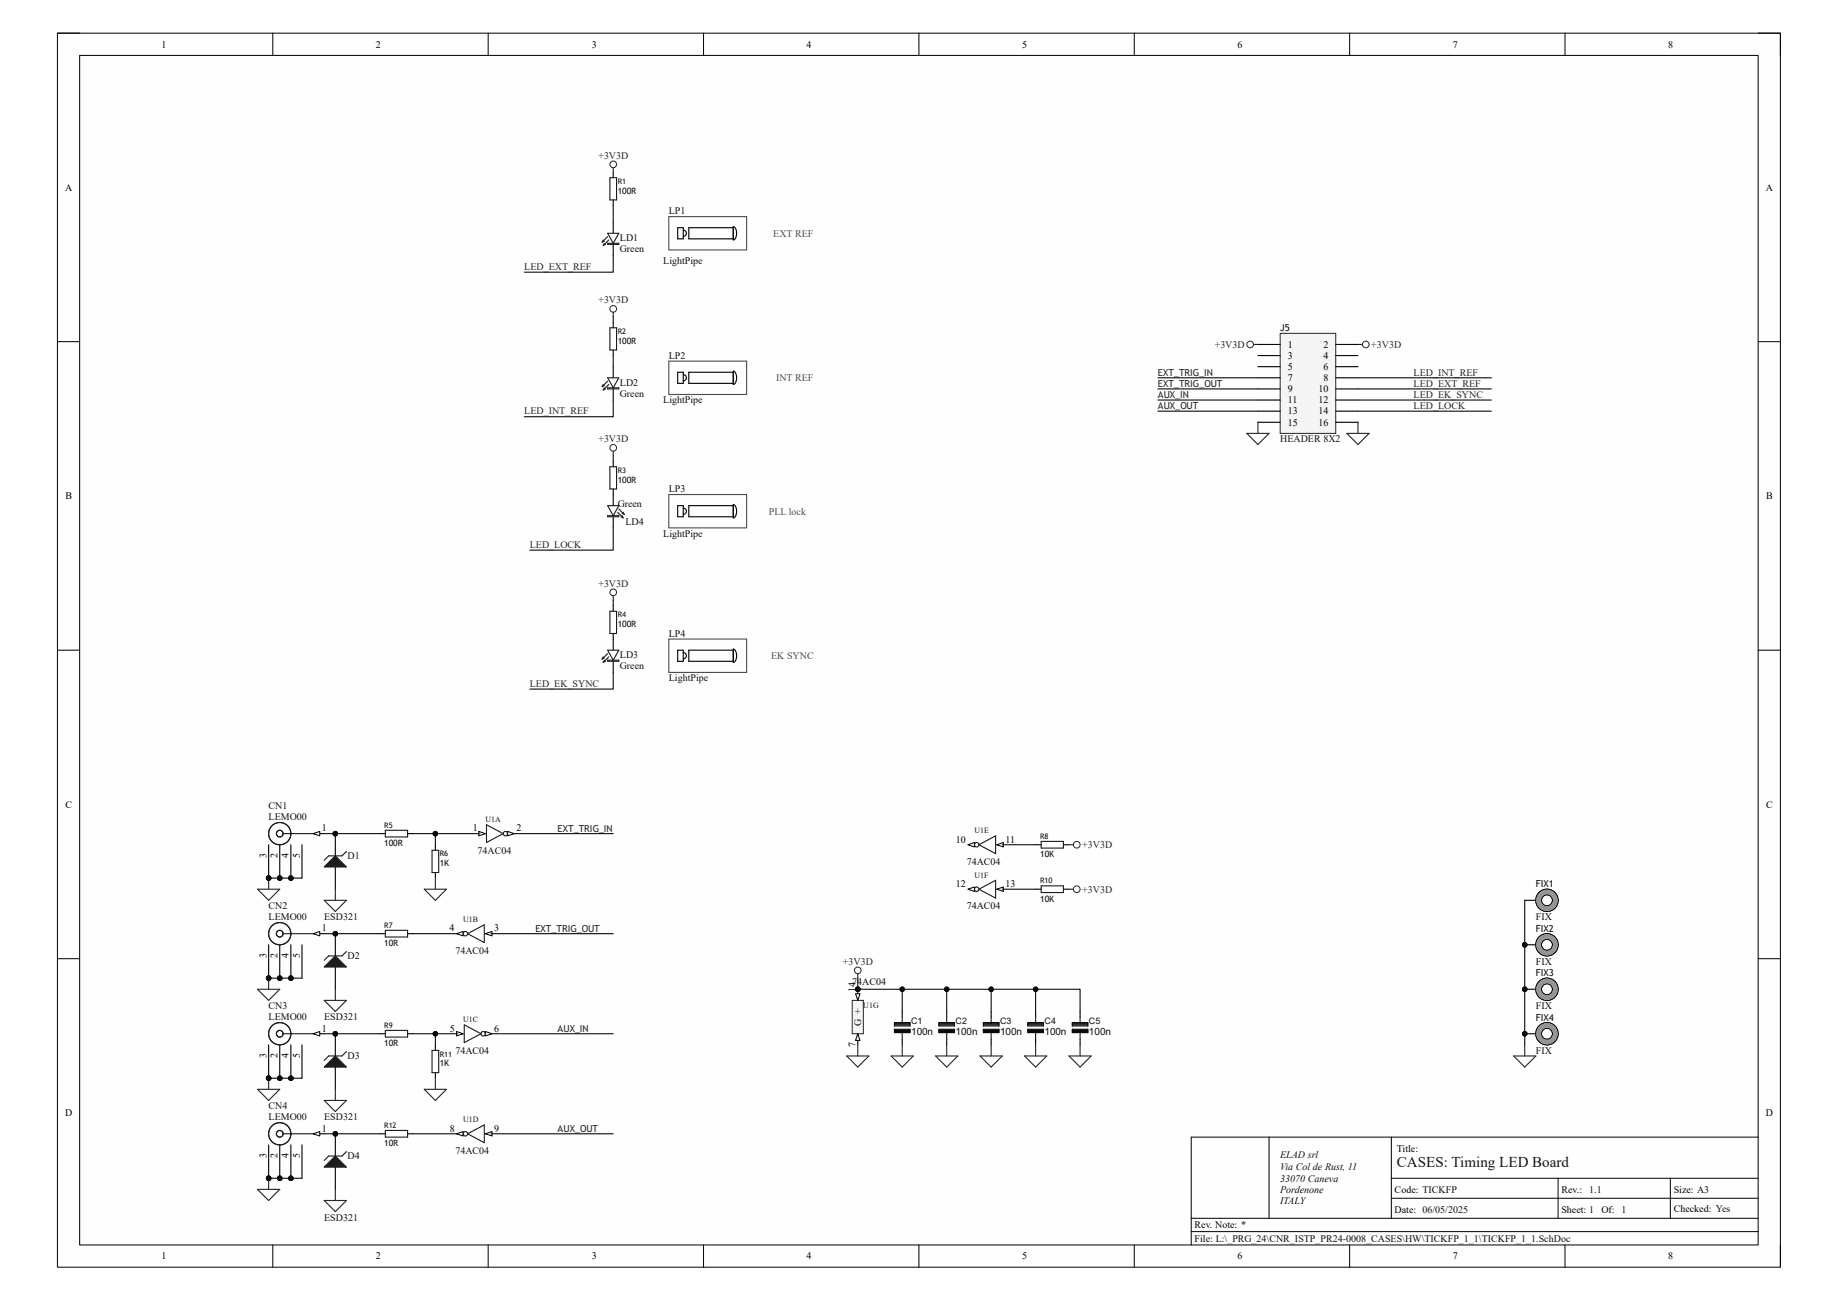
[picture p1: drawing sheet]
<svg xmlns="http://www.w3.org/2000/svg" width="420mm" height="297mm" viewBox="0 0 420 297" stroke-linecap="round" stroke-linejoin="round" font-family="sans-serif">
<path d="M13.1 7.6h393.7v281.9h-393.7z" fill-rule="evenodd" fill="#fefefe"/>
<path d="M13.1 7.6h393.7v281.9h-393.7z" fill="none" stroke="#000" stroke-width=".23"/>
<path d="M18.2 12.7h383.5v271.7h-383.5z" fill-rule="evenodd" fill="#fefefe"/>
<g fill="none" stroke="#000" stroke-width=".23">
<path d="M13.1 7.6h5.1M18.2 12.7h383.5v271.7h-383.5zM62.3 7.6v5.1M111.5 7.6v5.1M160.8 7.6v5.1M210 7.6v5.1M259.2 7.6v5.1M308.4 7.6v5.1M357.6 7.6v5.1M401.7 7.6h5.1v5.1M13.1 78.1h5.1M401.7 78.1h5.1"/>
<path d="M13.1 148.5h5.1M401.7 148.5h5.1M13.1 219h5.1M401.7 219h5.1M290 259.8v18.5M317.9 259.8v18.5M401.7 259.8h-129.5v24.6M272.2 278.3h129.5M317.9 273.8h83.8M317.9 269.2h83.8M356 269.2v9.1M381.7 269.2v9.1"/>
<path d="M62.3 284.4v5.1M111.5 284.4v5.1M160.8 284.4v5.1M210 284.4v5.1M259.2 284.4v5.1M272.2 281.4h129.5M308.4 284.4v5.1M357.6 284.4v5.1M406.8 284.4v5.1"/>
</g>
<circle cx="348.4" cy="215.9" r=".51" fill="#0e0e0e"/>
<circle cx="348.4" cy="215.9" r=".51" fill="none" stroke="#0e0e0e" stroke-width=".23"/>
<path d="M348.4 215.9h2.5" fill="none" stroke="#000" stroke-width=".25"/>
<circle cx="348.4" cy="215.9" r=".51" fill="#0e0e0e"/>
<circle cx="348.4" cy="215.9" r=".51" fill="none" stroke="#0e0e0e" stroke-width=".23"/>
<g fill="none" stroke="#0e0e0e" stroke-width=".25">
<circle cx="353.5" cy="205.7" r="2.54"/>
<circle cx="353.5" cy="215.9" r="2.54"/>
<circle cx="353.5" cy="205.7" r="1.27"/>
<circle cx="353.5" cy="215.9" r="1.27"/>
</g>
<g fill="none" stroke="#969696" stroke-width=".76">
<circle cx="353.5" cy="205.7" r="2.03"/>
<circle cx="353.5" cy="215.9" r="2.03"/>
<circle cx="353.5" cy="205.7" r="1.78"/>
<circle cx="353.5" cy="215.9" r="1.78"/>
</g>
<path d="M348.4 205.7h2.5" fill="none" stroke="#000" stroke-width=".25"/>
<circle cx="348.4" cy="226" r=".51" fill="#0e0e0e"/>
<circle cx="348.4" cy="226" r=".51" fill="none" stroke="#0e0e0e" stroke-width=".23"/>
<path d="M348.4 226h2.5" fill="none" stroke="#000" stroke-width=".25"/>
<circle cx="348.4" cy="226" r=".51" fill="#0e0e0e"/>
<circle cx="348.4" cy="226" r=".51" fill="none" stroke="#0e0e0e" stroke-width=".23"/>
<g fill="none" stroke="#0e0e0e" stroke-width=".25">
<circle cx="353.5" cy="226" r="2.54"/>
<circle cx="353.5" cy="226" r="1.27"/>
</g>
<g fill="none" stroke="#969696" stroke-width=".76">
<circle cx="353.5" cy="226" r="2.03"/>
<circle cx="353.5" cy="226" r="1.78"/>
</g>
<circle cx="348.4" cy="236.2" r=".51" fill="#0e0e0e"/>
<circle cx="348.4" cy="236.2" r=".51" fill="none" stroke="#0e0e0e" stroke-width=".23"/>
<path d="M348.4 236.2h2.5" fill="none" stroke="#000" stroke-width=".25"/>
<circle cx="348.4" cy="236.2" r=".51" fill="#0e0e0e"/>
<circle cx="348.4" cy="236.2" r=".51" fill="none" stroke="#0e0e0e" stroke-width=".23"/>
<g fill="none" stroke="#0e0e0e" stroke-width=".25">
<circle cx="353.5" cy="236.2" r="2.54"/>
<circle cx="353.5" cy="236.2" r="1.27"/>
</g>
<g fill="none" stroke="#969696" stroke-width=".76">
<circle cx="353.5" cy="236.2" r="2.03"/>
<circle cx="353.5" cy="236.2" r="1.78"/>
</g>
<path d="M140.1 38.3v1M140.1 71.3v1M284.9 99h5.1l-2.6 2.6zM287.4 96.5v2.5M307.8 99h5l-2.5 2.6zM310.3 96.5v2.5M140.1 103.1v1M140.1 136.1v1M58.8 203.2h5.1l-2.5 2.5zM61.4 200.6v2.6M348.4 238.7v2.6M345.9 241.3h5l-2.5 2.5z" fill="none" stroke="#262626" stroke-width=".25"/>
<g fill="none" stroke="#000" stroke-width=".25">
<path d="M140.1 39.3v1.3M140.1 45.7v1.2M140.1 50.8v2.5M140.1 55.8v2.6M154.9 52h1.2v2.6h-1.2zM156.1 52.6a.71 .71 0 0 1 .7 .7 .71 .71 0 0 1-.7 .7M167.6 51.8a1.91 1.91 0 0 1 0 3zM167.6 52h-10.2v2.6h10.2M140.1 73.6v1.3M140.1 80v1.2M140.1 83.8v2.5M140.1 88.9v2.5"/>
<path d="M154.9 85h1.2v2.6h-1.2zM156.1 85.6a.71 .71 0 0 1 .7 .7 .71 .71 0 0 1-.7 .7M167.6 84.8a1.91 1.91 0 0 1 0 3zM167.6 85h-10.2v2.6h10.2M140.1 105.4v1.2M140.1 111.7v3.8M140.1 118.1v2.5M154.9 115.5h1.2v2.6h-1.2zM156.1 116.1a.71 .71 0 0 1 .7 .7 .71 .71 0 0 1-.7 .7M167.6 115.3a1.91 1.91 0 0 1 0 3zM167.6 115.5h-10.2v2.6h10.2M140.1 138.4v1.3"/>
<path d="M140.1 144.7v3.8M140.1 151.1v2.5M154.9 148.5h1.2v2.6h-1.2zM156.1 149.1a.71 .71 0 0 1 .7 .7 .71 .71 0 0 1-.7 .7M167.6 148.3a1.91 1.91 0 0 1 0 3zM167.6 148.5h-10.2v2.6h10.2"/>
</g>
<g fill="none" stroke="#1c1c1c" stroke-width=".25">
<path d="M137.8 54.8l-.2 .5 .5-.2M138.1 55.6l-.3 .5 .5-.3M138.9 53.3h2.5l-1.3 2.3zM138.9 55.6h2.5v.2h-2.5zM138.9 54.1l-1.1 1M139.1 54.8l-1 1M139.4 40.6h1.5v5.1h-1.5zM139.4 74.9h1.5v5.1h-1.5zM137.8 87.8l-.2 .5 .5-.2M138.1 88.6l-.3 .5 .5-.2M138.9 88.6h2.5v.3h-2.5zM138.9 86.3h2.5l-1.3 2.3z"/>
<path d="M138.9 87.1l-1.1 1M139.1 87.8l-1 1.1M138.9 117.8h2.5v.3h-2.5zM138.9 115.5h2.5l-1.3 2.3zM139.4 106.6h1.5v5.1h-1.5zM141.1 117.1l1.1 1M141.4 116.3l1 1M142.2 117.8l.2 .5-.5-.2M142.4 117.1l.3 .5-.5-.3M139.4 139.7h1.5v5h-1.5zM137.8 150.1l-.2 .5 .5-.3M138.1 150.8l-.3 .5 .5-.2"/>
<path d="M138.9 150.8h2.5v.3h-2.5zM138.9 148.5h2.5l-1.3 2.3zM138.9 149.3l-1.1 1M139.1 150.1l-1 1"/>
</g>
<g fill="none" stroke="#262626" stroke-width=".23">
<circle cx="140.1" cy="37.5" r=".76"/>
<circle cx="140.1" cy="70.6" r=".76"/>
<circle cx="140.1" cy="102.3" r=".76"/>
<circle cx="140.1" cy="135.3" r=".76"/>
</g>
<path d="M152.8 49.5h17.8v7.6h-17.8zM152.8 82.5h17.8v7.6h-17.8zM152.8 113h17.8v7.6h-17.8zM152.8 146h17.8v7.6h-17.8z" fill="none" stroke="#4d4d4d" stroke-width=".25"/>
<circle cx="61.4" cy="200.6" r=".51" fill="#0e0e0e"/>
<circle cx="61.4" cy="200.6" r=".51" fill="none" stroke="#0e0e0e" stroke-width=".23"/>
<path d="M58.8 226h5.1l-2.5 2.6zM61.4 223.5v2.5" fill="none" stroke="#262626" stroke-width=".25"/>
<circle cx="61.4" cy="223.5" r=".51" fill="#0e0e0e"/>
<circle cx="61.4" cy="223.5" r=".51" fill="none" stroke="#0e0e0e" stroke-width=".23"/>
<path d="M58.8 248.9h5.1l-2.5 2.5zM61.4 246.3v2.6" fill="none" stroke="#262626" stroke-width=".25"/>
<circle cx="61.4" cy="246.3" r=".51" fill="#0e0e0e"/>
<circle cx="61.4" cy="246.3" r=".51" fill="none" stroke="#0e0e0e" stroke-width=".23"/>
<path d="M58.8 271.7h5.1l-2.5 2.6zM61.4 269.2v2.5" fill="none" stroke="#262626" stroke-width=".25"/>
<circle cx="61.4" cy="269.2" r=".51" fill="#0e0e0e"/>
<circle cx="61.4" cy="269.2" r=".51" fill="none" stroke="#0e0e0e" stroke-width=".23"/>
<path d="M109.6 190.5h1.3" fill="none" stroke="#000" stroke-width=".25"/>
<path d="M109.4 189.9l1.5 .6-1.5 .5z" fill="#fbfbfb"/>
<path d="M109.4 189.9l1.5 .6-1.5 .5z" fill="none" stroke="#000" stroke-width=".23"/>
<path d="M116 190.5h1.3" fill="none" stroke="#000" stroke-width=".25"/>
<path d="M116 189.9l1.5 .6-1.5 .5z" fill="#fbfbfb"/>
<path d="M116 189.9l1.5 .6-1.5 .5z" fill="none" stroke="#000" stroke-width=".23"/>
<g fill="none" stroke="#1c1c1c" stroke-width=".25">
<path d="M111.2 188.4l3.8 2.1-3.8 2z"/>
<circle cx="115.5" cy="190.5" r=".51"/>
</g>
<path d="M110.9 213.3h1.3" fill="none" stroke="#000" stroke-width=".25"/>
<path d="M110.9 213.3l1.5-.5v1z" fill="#fbfbfb"/>
<path d="M110.9 213.3l1.5-.5v1z" fill="none" stroke="#000" stroke-width=".23"/>
<path d="M104.6 213.3h1.2" fill="none" stroke="#000" stroke-width=".25"/>
<path d="M104.3 213.3l1.5-.5v1z" fill="#fbfbfb"/>
<path d="M104.3 213.3l1.5-.5v1z" fill="none" stroke="#000" stroke-width=".23"/>
<g fill="none" stroke="#1c1c1c" stroke-width=".25">
<path d="M106.8 213.3l3.9-2v4z"/>
<circle cx="106.3" cy="213.3" r=".51"/>
</g>
<path d="M104.6 236.2h1.2" fill="none" stroke="#000" stroke-width=".25"/>
<path d="M104.3 235.7l1.5 .5-1.5 .5z" fill="#fbfbfb"/>
<path d="M104.3 235.7l1.5 .5-1.5 .5z" fill="none" stroke="#000" stroke-width=".23"/>
<path d="M110.9 236.2h1.3" fill="none" stroke="#000" stroke-width=".25"/>
<path d="M110.9 235.7l1.5 .5-1.5 .5z" fill="#fbfbfb"/>
<path d="M110.9 235.7l1.5 .5-1.5 .5z" fill="none" stroke="#000" stroke-width=".23"/>
<g fill="none" stroke="#1c1c1c" stroke-width=".25">
<path d="M106.1 234.1l3.8 2.1-3.8 2z"/>
<circle cx="110.4" cy="236.2" r=".51"/>
</g>
<path d="M110.9 259h1.3" fill="none" stroke="#000" stroke-width=".25"/>
<path d="M110.9 259l1.5-.5v1z" fill="#fbfbfb"/>
<path d="M110.9 259l1.5-.5v1z" fill="none" stroke="#000" stroke-width=".23"/>
<path d="M104.6 259h1.2" fill="none" stroke="#000" stroke-width=".25"/>
<path d="M104.3 259l1.5-.5v1z" fill="#fbfbfb"/>
<path d="M104.3 259l1.5-.5v1z" fill="none" stroke="#000" stroke-width=".23"/>
<g fill="none" stroke="#1c1c1c" stroke-width=".25">
<path d="M106.8 259l3.9-2v4.1z"/>
<circle cx="106.3" cy="259" r=".51"/>
</g>
<path d="M227.8 193h1.2" fill="none" stroke="#000" stroke-width=".25"/>
<path d="M227.8 193l1.5-.5v1z" fill="#fbfbfb"/>
<path d="M227.8 193l1.5-.5v1z" fill="none" stroke="#000" stroke-width=".23"/>
<path d="M221.4 193h1.3" fill="none" stroke="#000" stroke-width=".25"/>
<path d="M221.1 193l1.6-.5v1z" fill="#fbfbfb"/>
<path d="M221.1 193l1.6-.5v1z" fill="none" stroke="#000" stroke-width=".23"/>
<g fill="none" stroke="#1c1c1c" stroke-width=".25">
<path d="M223.7 193l3.8-2v4z"/>
<circle cx="223.2" cy="193" r=".51"/>
</g>
<path d="M227.8 203.2h1.2" fill="none" stroke="#000" stroke-width=".25"/>
<path d="M227.8 203.2l1.5-.6v1.1z" fill="#fbfbfb"/>
<path d="M227.8 203.2l1.5-.6v1.1z" fill="none" stroke="#000" stroke-width=".23"/>
<path d="M221.4 203.2h1.3" fill="none" stroke="#000" stroke-width=".25"/>
<path d="M221.1 203.2l1.6-.6v1.1z" fill="#fbfbfb"/>
<path d="M221.1 203.2l1.6-.6v1.1z" fill="none" stroke="#000" stroke-width=".23"/>
<g fill="none" stroke="#1c1c1c" stroke-width=".25">
<path d="M223.7 203.2l3.8-2.1v4.1z"/>
<circle cx="223.2" cy="203.2" r=".51"/>
</g>
<circle cx="196" cy="226" r=".51" fill="#0e0e0e"/>
<circle cx="196" cy="226" r=".51" fill="none" stroke="#0e0e0e" stroke-width=".23"/>
<path d="M194.7 228.6h2.6v7.6h-2.6z" fill-rule="evenodd" fill="#f5f5f5"/>
<path d="M194.7 228.6h2.6v7.6h-2.6z" fill="none" stroke="#262626" stroke-width=".23"/>
<path d="M196 226v2.6" fill="none" stroke="#000" stroke-width=".25"/>
<path d="M195.5 227h1l-.5 1.6z" fill="#fbfbfb"/>
<path d="M195.5 227h1l-.5 1.6z" fill="none" stroke="#000" stroke-width=".23"/>
<circle cx="196" cy="226" r=".51" fill="#0e0e0e"/>
<circle cx="196" cy="226" r=".51" fill="none" stroke="#0e0e0e" stroke-width=".23"/>
<path d="M196 236.2v2.5" fill="none" stroke="#000" stroke-width=".25"/>
<path d="M196 236.2l.5 1.5h-1z" fill="#fbfbfb"/>
<path d="M196 236.2l.5 1.5h-1z" fill="none" stroke="#000" stroke-width=".23"/>
<path d="M196 238.7v2.6M193.5 241.3h5l-2.5 2.5z" fill="none" stroke="#262626" stroke-width=".25"/>
<path d="M86.8 190.5h1.3M93.1 190.5h1.3M99.5 193v1.3M99.5 199.3v1.3M86.8 213.3h1.3M93.1 213.3h1.3" fill="none" stroke="#000" stroke-width=".25"/>
<path d="M88.1 189.7h5v1.5h-5zM98.7 194.3h1.5v5h-1.5zM88.1 212.6h5v1.5h-5z" fill="none" stroke="#1c1c1c" stroke-width=".25"/>
<circle cx="76.6" cy="190.5" r=".51" fill="#0e0e0e"/>
<circle cx="76.6" cy="190.5" r=".51" fill="none" stroke="#0e0e0e" stroke-width=".23"/>
<path d="M76.6 190.5v5M76.6 198.1v5.1" fill="none" stroke="#000" stroke-width=".25"/>
<circle cx="76.6" cy="190.5" r=".51" fill="#0e0e0e"/>
<circle cx="76.6" cy="190.5" r=".51" fill="none" stroke="#0e0e0e" stroke-width=".23"/>
<path d="M76.6 195.5l2.6 2.6h-5.1z" fill="#1c1c1c"/>
<path d="M76.6 195.5l2.6 2.6h-5.1zM79.2 194.5l-1.1 1h-3l-1 1.1" fill="none" stroke="#1c1c1c" stroke-width=".25"/>
<path d="M74.1 205.7h5.1l-2.6 2.5zM76.6 203.2v2.5" fill="none" stroke="#262626" stroke-width=".25"/>
<circle cx="76.6" cy="213.3" r=".51" fill="#0e0e0e"/>
<circle cx="76.6" cy="213.3" r=".51" fill="none" stroke="#0e0e0e" stroke-width=".23"/>
<path d="M76.6 213.3v5.1M76.6 220.9v5.1" fill="none" stroke="#000" stroke-width=".25"/>
<circle cx="76.6" cy="213.3" r=".51" fill="#0e0e0e"/>
<circle cx="76.6" cy="213.3" r=".51" fill="none" stroke="#0e0e0e" stroke-width=".23"/>
<path d="M74.1 220.9l2.5-2.5 2.6 2.5z" fill="#1c1c1c"/>
<path d="M79.2 217.4l-1.1 1h-3l-1 1M74.1 220.9l2.5-2.5 2.6 2.5z" fill="none" stroke="#1c1c1c" stroke-width=".25"/>
<path d="M74.1 228.6h5.1l-2.6 2.5zM76.6 226v2.6" fill="none" stroke="#262626" stroke-width=".25"/>
<circle cx="76.6" cy="236.2" r=".51" fill="#0e0e0e"/>
<circle cx="76.6" cy="236.2" r=".51" fill="none" stroke="#0e0e0e" stroke-width=".23"/>
<path d="M76.6 236.2v5.1M76.6 243.8v5.1" fill="none" stroke="#000" stroke-width=".25"/>
<circle cx="76.6" cy="236.2" r=".51" fill="#0e0e0e"/>
<circle cx="76.6" cy="236.2" r=".51" fill="none" stroke="#0e0e0e" stroke-width=".23"/>
<path d="M74.1 243.8l2.5-2.5 2.6 2.5z" fill="#1c1c1c"/>
<path d="M74.1 243.8l2.5-2.5 2.6 2.5zM79.2 240.2l-1.1 1.1h-3l-1 1" fill="none" stroke="#1c1c1c" stroke-width=".25"/>
<path d="M74.1 251.4h5.1l-2.6 2.6zM76.6 248.9v2.5" fill="none" stroke="#262626" stroke-width=".25"/>
<circle cx="76.6" cy="259" r=".51" fill="#0e0e0e"/>
<circle cx="76.6" cy="259" r=".51" fill="none" stroke="#0e0e0e" stroke-width=".23"/>
<path d="M76.6 259v5.1M76.6 266.7v5" fill="none" stroke="#000" stroke-width=".25"/>
<circle cx="76.6" cy="259" r=".51" fill="#0e0e0e"/>
<circle cx="76.6" cy="259" r=".51" fill="none" stroke="#0e0e0e" stroke-width=".23"/>
<path d="M76.6 264.1l2.6 2.6h-5.1z" fill="#1c1c1c"/>
<g fill="none" stroke="#1c1c1c" stroke-width=".25">
<path d="M237.9 192.2h5.1v1.6h-5.1zM237.9 202.4h5.1v1.5h-5.1zM88.1 235.4h5v1.5h-5zM98.7 240h1.5v5.1h-1.5zM206.2 232.4v1.5M206.2 235.9v1.5M216.3 232.4v1.5M216.3 235.9v1.5M226.5 232.4v1.5M226.5 235.9v1.5M236.6 232.4v1.5M236.6 235.9v1.5"/>
<path d="M246.8 232.4v1.5M246.8 235.9v1.5M88.1 258.3h5v1.5h-5zM76.6 264.1l2.6 2.6h-5.1zM79.2 263.1l-1.1 1h-3l-1 1"/>
</g>
<g fill="none" stroke="#262626" stroke-width=".25">
<path d="M286.4 78.7h1M310.3 78.7h1M244.3 193h1M96.9 203.2h5.1l-2.5 2.5zM99.5 200.6v2.6M244.3 203.2h1M196 222.5v1M206.2 238.7v2.6M216.3 238.7v2.6M226.5 238.7v2.6M236.6 238.7v2.6M246.8 238.7v2.6"/>
<path d="M96.9 248.9h5.1l-2.5 2.5zM99.5 246.3v2.6M203.6 241.3h5.1l-2.5 2.5zM213.8 241.3h5.1l-2.6 2.5zM223.9 241.3h5.1l-2.5 2.5zM234.1 241.3h5.1l-2.6 2.5zM244.3 241.3h5l-2.5 2.5zM74.1 274.3h5.1l-2.6 2.5zM76.6 271.7v2.6"/>
</g>
<g fill="none" stroke="#000" stroke-width=".25">
<path d="M236.6 193h1.3M243 193h1.3M236.6 203.2h1.3M243 203.2h1.3M86.8 236.2h1.3M93.1 236.2h1.3M99.5 238.7v1.3M204.4 235.4h3.5M204.4 233.6h3.5v.8h-3.5zM204.4 235.2h3.5v.7h-3.5zM204.4 235.7h3.5M204.4 233.9h3.5"/>
<path d="M204.4 234.1h3.5M206.2 231.1v1.3M206.2 237.4v1.3M214.5 235.4h3.6M214.5 235.2h3.6v.7h-3.6zM214.5 235.7h3.6M214.5 233.9h3.6M214.5 233.6h3.6v.8h-3.6zM214.5 234.1h3.6M216.3 231.1v1.3M216.3 237.4v1.3M224.7 235.4h3.6"/>
<path d="M224.7 235.2h3.6v.7h-3.6zM224.7 235.7h3.6M224.7 233.9h3.6M224.7 233.6h3.6v.8h-3.6zM224.7 234.1h3.6M226.5 231.1v1.3M226.5 237.4v1.3M234.9 235.4h3.5M234.9 235.2h3.5v.7h-3.5zM234.9 235.7h3.5M234.9 233.9h3.5M234.9 233.6h3.5v.8h-3.5z"/>
<path d="M234.9 234.1h3.5M236.6 231.1v1.3M236.6 237.4v1.3M245 235.4h3.6M245 235.2h3.6v.7h-3.6zM245 235.7h3.6M245 233.9h3.6M245 233.6h3.6v.8h-3.6zM245 234.1h3.6M246.8 231.1v1.3M246.8 237.4v1.3M86.8 259h1.3"/>
<path d="M93.1 259h1.3M99.5 245.1v1.2"/>
</g>
<g fill="none" stroke="#262626" stroke-width=".23">
<circle cx="285.7" cy="78.7" r=".76"/>
<circle cx="312.1" cy="78.7" r=".76"/>
<circle cx="246" cy="193" r=".76"/>
<circle cx="246" cy="203.2" r=".76"/>
<circle cx="196" cy="221.7" r=".76"/>
</g>
<circle cx="63.9" cy="200.6" r=".51" fill="#0e0e0e"/>
<circle cx="63.9" cy="200.6" r=".51" fill="none" stroke="#0e0e0e" stroke-width=".23"/>
<circle cx="61.4" cy="200.6" r=".51" fill="#0e0e0e"/>
<circle cx="61.4" cy="200.6" r=".51" fill="none" stroke="#0e0e0e" stroke-width=".23"/>
<circle cx="66.5" cy="200.6" r=".51" fill="#0e0e0e"/>
<circle cx="66.5" cy="200.6" r=".51" fill="none" stroke="#0e0e0e" stroke-width=".23"/>
<path d="M63.9 193v7.6" fill="none" stroke="#000" stroke-width=".25"/>
<circle cx="63.9" cy="200.6" r=".51" fill="#0e0e0e"/>
<circle cx="63.9" cy="200.6" r=".51" fill="none" stroke="#0e0e0e" stroke-width=".23"/>
<path d="M71.5 190.5h2.6" fill="none" stroke="#000" stroke-width=".25"/>
<path d="M71.5 190.5l1.6-.6v1.1z" fill="#fbfbfb"/>
<path d="M71.5 190.5l1.6-.6v1.1z" fill="none" stroke="#000" stroke-width=".23"/>
<path d="M61.4 193v7.6" fill="none" stroke="#000" stroke-width=".25"/>
<circle cx="61.4" cy="200.6" r=".51" fill="#0e0e0e"/>
<circle cx="61.4" cy="200.6" r=".51" fill="none" stroke="#0e0e0e" stroke-width=".23"/>
<path d="M66.5 193v7.6" fill="none" stroke="#000" stroke-width=".25"/>
<circle cx="66.5" cy="200.6" r=".51" fill="#0e0e0e"/>
<circle cx="66.5" cy="200.6" r=".51" fill="none" stroke="#0e0e0e" stroke-width=".23"/>
<path d="M69 193v7.6" fill="none" stroke="#000" stroke-width=".25"/>
<g fill="none" stroke="#1c1c1c" stroke-width=".25">
<path d="M64.7 190.5h6.8"/>
<circle cx="63.9" cy="190.5" r="2.54"/>
<circle cx="63.9" cy="190.5" r=".76"/>
</g>
<circle cx="63.9" cy="223.5" r=".51" fill="#0e0e0e"/>
<circle cx="63.9" cy="223.5" r=".51" fill="none" stroke="#0e0e0e" stroke-width=".23"/>
<circle cx="61.4" cy="223.5" r=".51" fill="#0e0e0e"/>
<circle cx="61.4" cy="223.5" r=".51" fill="none" stroke="#0e0e0e" stroke-width=".23"/>
<circle cx="66.5" cy="223.5" r=".51" fill="#0e0e0e"/>
<circle cx="66.5" cy="223.5" r=".51" fill="none" stroke="#0e0e0e" stroke-width=".23"/>
<path d="M63.9 215.9v7.6" fill="none" stroke="#000" stroke-width=".25"/>
<circle cx="63.9" cy="223.5" r=".51" fill="#0e0e0e"/>
<circle cx="63.9" cy="223.5" r=".51" fill="none" stroke="#0e0e0e" stroke-width=".23"/>
<path d="M71.5 213.3h2.6" fill="none" stroke="#000" stroke-width=".25"/>
<path d="M71.5 213.3l1.6-.5v1z" fill="#fbfbfb"/>
<path d="M71.5 213.3l1.6-.5v1z" fill="none" stroke="#000" stroke-width=".23"/>
<path d="M61.4 215.9v7.6" fill="none" stroke="#000" stroke-width=".25"/>
<circle cx="61.4" cy="223.5" r=".51" fill="#0e0e0e"/>
<circle cx="61.4" cy="223.5" r=".51" fill="none" stroke="#0e0e0e" stroke-width=".23"/>
<path d="M66.5 215.9v7.6" fill="none" stroke="#000" stroke-width=".25"/>
<circle cx="66.5" cy="223.5" r=".51" fill="#0e0e0e"/>
<circle cx="66.5" cy="223.5" r=".51" fill="none" stroke="#0e0e0e" stroke-width=".23"/>
<path d="M69 215.9v7.6" fill="none" stroke="#000" stroke-width=".25"/>
<g fill="none" stroke="#1c1c1c" stroke-width=".25">
<path d="M64.7 213.3h6.8"/>
<circle cx="63.9" cy="213.3" r="2.54"/>
<circle cx="63.9" cy="213.3" r=".76"/>
</g>
<circle cx="63.9" cy="246.3" r=".51" fill="#0e0e0e"/>
<circle cx="63.9" cy="246.3" r=".51" fill="none" stroke="#0e0e0e" stroke-width=".23"/>
<circle cx="61.4" cy="246.3" r=".51" fill="#0e0e0e"/>
<circle cx="61.4" cy="246.3" r=".51" fill="none" stroke="#0e0e0e" stroke-width=".23"/>
<circle cx="66.5" cy="246.3" r=".51" fill="#0e0e0e"/>
<circle cx="66.5" cy="246.3" r=".51" fill="none" stroke="#0e0e0e" stroke-width=".23"/>
<path d="M63.9 238.7v7.6" fill="none" stroke="#000" stroke-width=".25"/>
<circle cx="63.9" cy="246.3" r=".51" fill="#0e0e0e"/>
<circle cx="63.9" cy="246.3" r=".51" fill="none" stroke="#0e0e0e" stroke-width=".23"/>
<path d="M71.5 236.2h2.6" fill="none" stroke="#000" stroke-width=".25"/>
<path d="M71.5 236.2l1.6-.5v1z" fill="#fbfbfb"/>
<path d="M71.5 236.2l1.6-.5v1z" fill="none" stroke="#000" stroke-width=".23"/>
<path d="M61.4 238.7v7.6" fill="none" stroke="#000" stroke-width=".25"/>
<circle cx="61.4" cy="246.3" r=".51" fill="#0e0e0e"/>
<circle cx="61.4" cy="246.3" r=".51" fill="none" stroke="#0e0e0e" stroke-width=".23"/>
<path d="M66.5 238.7v7.6" fill="none" stroke="#000" stroke-width=".25"/>
<circle cx="66.5" cy="246.3" r=".51" fill="#0e0e0e"/>
<circle cx="66.5" cy="246.3" r=".51" fill="none" stroke="#0e0e0e" stroke-width=".23"/>
<path d="M69 238.7v7.6" fill="none" stroke="#000" stroke-width=".25"/>
<g fill="none" stroke="#1c1c1c" stroke-width=".25">
<path d="M64.7 236.2h6.8"/>
<circle cx="63.9" cy="236.2" r="2.54"/>
<circle cx="63.9" cy="236.2" r=".76"/>
</g>
<circle cx="63.9" cy="269.2" r=".51" fill="#0e0e0e"/>
<circle cx="63.9" cy="269.2" r=".51" fill="none" stroke="#0e0e0e" stroke-width=".23"/>
<circle cx="61.4" cy="269.2" r=".51" fill="#0e0e0e"/>
<circle cx="61.4" cy="269.2" r=".51" fill="none" stroke="#0e0e0e" stroke-width=".23"/>
<circle cx="66.5" cy="269.2" r=".51" fill="#0e0e0e"/>
<circle cx="66.5" cy="269.2" r=".51" fill="none" stroke="#0e0e0e" stroke-width=".23"/>
<path d="M63.9 261.6v7.6" fill="none" stroke="#000" stroke-width=".25"/>
<circle cx="63.9" cy="269.2" r=".51" fill="#0e0e0e"/>
<circle cx="63.9" cy="269.2" r=".51" fill="none" stroke="#0e0e0e" stroke-width=".23"/>
<path d="M71.5 259h2.6" fill="none" stroke="#000" stroke-width=".25"/>
<path d="M71.5 259l1.6-.5v1z" fill="#fbfbfb"/>
<path d="M71.5 259l1.6-.5v1z" fill="none" stroke="#000" stroke-width=".23"/>
<path d="M61.4 261.6v7.6" fill="none" stroke="#000" stroke-width=".25"/>
<circle cx="61.4" cy="269.2" r=".51" fill="#0e0e0e"/>
<circle cx="61.4" cy="269.2" r=".51" fill="none" stroke="#0e0e0e" stroke-width=".23"/>
<path d="M66.5 261.6v7.6" fill="none" stroke="#000" stroke-width=".25"/>
<circle cx="66.5" cy="269.2" r=".51" fill="#0e0e0e"/>
<circle cx="66.5" cy="269.2" r=".51" fill="none" stroke="#0e0e0e" stroke-width=".23"/>
<path d="M69 261.6v7.6" fill="none" stroke="#000" stroke-width=".25"/>
<g fill="none" stroke="#1c1c1c" stroke-width=".25">
<path d="M64.7 259h6.8"/>
<circle cx="63.9" cy="259" r="2.54"/>
<circle cx="63.9" cy="259" r=".76"/>
</g>
<path d="M292.5 76.2h12.7v22.8h-12.7z" fill-rule="evenodd" fill="#f5f5f5"/>
<path d="M292.5 76.2h12.7v22.8h-12.7z" fill="none" stroke="#262626" stroke-width=".23"/>
<g fill="none" stroke="#000" stroke-width=".25">
<path d="M287.4 78.7h5.1M305.2 78.7h5.1M287.4 81.2h5.1M287.4 83.8h5.1M287.4 86.3h5.1M287.4 88.9h5.1M287.4 91.4h5.1M287.4 93.9h5.1M287.4 96.5h5.1M305.2 81.2h5.1M305.2 83.8h5.1M305.2 86.3h5.1"/>
<path d="M305.2 88.9h5.1M305.2 91.4h5.1M305.2 93.9h5.1M305.2 96.5h5.1"/>
</g>
<path d="M348.4 205.7v33" fill="none" stroke="#0e0e0e" stroke-width=".25"/>
<circle cx="348.4" cy="215.9" r=".51" fill="#0e0e0e"/>
<circle cx="348.4" cy="215.9" r=".51" fill="none" stroke="#0e0e0e" stroke-width=".23"/>
<circle cx="348.4" cy="226" r=".51" fill="#0e0e0e"/>
<circle cx="348.4" cy="226" r=".51" fill="none" stroke="#0e0e0e" stroke-width=".23"/>
<circle cx="348.4" cy="236.2" r=".51" fill="#0e0e0e"/>
<circle cx="348.4" cy="236.2" r=".51" fill="none" stroke="#0e0e0e" stroke-width=".23"/>
<path d="M140.1 58.4v3.8h-20.3M140.1 46.9v3.9M140.1 72.3v1.3M140.1 91.4v3.8h-20.3M140.1 81.2v2.6M140.1 104.1v1.3M140.1 120.6v5.1h-19M140.1 137.1v1.3M140.1 153.6v3.8h-19M61.4 200.6h7.6" fill="none" stroke="#0e0e0e" stroke-width=".25"/>
<circle cx="66.5" cy="200.6" r=".51" fill="#0e0e0e"/>
<circle cx="66.5" cy="200.6" r=".51" fill="none" stroke="#0e0e0e" stroke-width=".23"/>
<circle cx="63.9" cy="200.6" r=".51" fill="#0e0e0e"/>
<circle cx="63.9" cy="200.6" r=".51" fill="none" stroke="#0e0e0e" stroke-width=".23"/>
<circle cx="61.4" cy="200.6" r=".51" fill="#0e0e0e"/>
<circle cx="61.4" cy="200.6" r=".51" fill="none" stroke="#0e0e0e" stroke-width=".23"/>
<path d="M61.4 223.5h7.6" fill="none" stroke="#0e0e0e" stroke-width=".25"/>
<circle cx="66.5" cy="223.5" r=".51" fill="#0e0e0e"/>
<circle cx="66.5" cy="223.5" r=".51" fill="none" stroke="#0e0e0e" stroke-width=".23"/>
<circle cx="63.9" cy="223.5" r=".51" fill="#0e0e0e"/>
<circle cx="63.9" cy="223.5" r=".51" fill="none" stroke="#0e0e0e" stroke-width=".23"/>
<circle cx="61.4" cy="223.5" r=".51" fill="#0e0e0e"/>
<circle cx="61.4" cy="223.5" r=".51" fill="none" stroke="#0e0e0e" stroke-width=".23"/>
<path d="M61.4 246.3h7.6" fill="none" stroke="#0e0e0e" stroke-width=".25"/>
<circle cx="66.5" cy="246.3" r=".51" fill="#0e0e0e"/>
<circle cx="66.5" cy="246.3" r=".51" fill="none" stroke="#0e0e0e" stroke-width=".23"/>
<circle cx="63.9" cy="246.3" r=".51" fill="#0e0e0e"/>
<circle cx="63.9" cy="246.3" r=".51" fill="none" stroke="#0e0e0e" stroke-width=".23"/>
<circle cx="61.4" cy="246.3" r=".51" fill="#0e0e0e"/>
<circle cx="61.4" cy="246.3" r=".51" fill="none" stroke="#0e0e0e" stroke-width=".23"/>
<path d="M61.4 269.2h7.6" fill="none" stroke="#0e0e0e" stroke-width=".25"/>
<circle cx="66.5" cy="269.2" r=".51" fill="#0e0e0e"/>
<circle cx="66.5" cy="269.2" r=".51" fill="none" stroke="#0e0e0e" stroke-width=".23"/>
<circle cx="63.9" cy="269.2" r=".51" fill="#0e0e0e"/>
<circle cx="63.9" cy="269.2" r=".51" fill="none" stroke="#0e0e0e" stroke-width=".23"/>
<circle cx="61.4" cy="269.2" r=".51" fill="#0e0e0e"/>
<circle cx="61.4" cy="269.2" r=".51" fill="none" stroke="#0e0e0e" stroke-width=".23"/>
<path d="M99.5 190.5v2.5" fill="none" stroke="#0e0e0e" stroke-width=".25"/>
<circle cx="99.5" cy="190.5" r=".51" fill="#0e0e0e"/>
<circle cx="99.5" cy="190.5" r=".51" fill="none" stroke="#0e0e0e" stroke-width=".23"/>
<path d="M74.1 190.5h12.7" fill="none" stroke="#0e0e0e" stroke-width=".25"/>
<circle cx="76.6" cy="190.5" r=".51" fill="#0e0e0e"/>
<circle cx="76.6" cy="190.5" r=".51" fill="none" stroke="#0e0e0e" stroke-width=".23"/>
<path d="M94.4 190.5h5.1" fill="none" stroke="#0e0e0e" stroke-width=".25"/>
<circle cx="99.5" cy="190.5" r=".51" fill="#0e0e0e"/>
<circle cx="99.5" cy="190.5" r=".51" fill="none" stroke="#0e0e0e" stroke-width=".23"/>
<path d="M99.5 190.5h10.1" fill="none" stroke="#0e0e0e" stroke-width=".25"/>
<circle cx="99.5" cy="190.5" r=".51" fill="#0e0e0e"/>
<circle cx="99.5" cy="190.5" r=".51" fill="none" stroke="#0e0e0e" stroke-width=".23"/>
<path d="M74.1 213.3h12.7" fill="none" stroke="#0e0e0e" stroke-width=".25"/>
<circle cx="76.6" cy="213.3" r=".51" fill="#0e0e0e"/>
<circle cx="76.6" cy="213.3" r=".51" fill="none" stroke="#0e0e0e" stroke-width=".23"/>
<path d="M117.3 190.5h22.8M94.4 213.3h10.2M112.2 213.3h27.9M74.1 236.2h12.7M112.2 236.2h27.9M112.2 259h27.9" fill="none" stroke="#0e0e0e" stroke-width=".25"/>
<circle cx="76.6" cy="236.2" r=".51" fill="#0e0e0e"/>
<circle cx="76.6" cy="236.2" r=".51" fill="none" stroke="#0e0e0e" stroke-width=".23"/>
<path d="M94.4 236.2h10.2" fill="none" stroke="#0e0e0e" stroke-width=".25"/>
<circle cx="99.5" cy="236.2" r=".51" fill="#0e0e0e"/>
<circle cx="99.5" cy="236.2" r=".51" fill="none" stroke="#0e0e0e" stroke-width=".23"/>
<path d="M74.1 259h12.7M94.4 259h10.2" fill="none" stroke="#0e0e0e" stroke-width=".25"/>
<circle cx="76.6" cy="259" r=".51" fill="#0e0e0e"/>
<circle cx="76.6" cy="259" r=".51" fill="none" stroke="#0e0e0e" stroke-width=".23"/>
<path d="M229 193h7.6M229 203.2h7.6M99.5 236.2v2.5" fill="none" stroke="#0e0e0e" stroke-width=".25"/>
<circle cx="99.5" cy="236.2" r=".51" fill="#0e0e0e"/>
<circle cx="99.5" cy="236.2" r=".51" fill="none" stroke="#0e0e0e" stroke-width=".23"/>
<path d="M264.6 86.3h22.8M264.6 88.9h22.8M264.6 91.4h22.8M264.6 93.9h22.8M310.3 86.3h30.5M310.3 88.9h30.5M310.3 91.4h30.5M310.3 93.9h30.5M196 223.5v2.5" fill="none" stroke="#0e0e0e" stroke-width=".25"/>
<circle cx="196" cy="226" r=".51" fill="#0e0e0e"/>
<circle cx="196" cy="226" r=".51" fill="none" stroke="#0e0e0e" stroke-width=".23"/>
<path d="M196 226h10.2v5.1" fill="none" stroke="#0e0e0e" stroke-width=".25"/>
<circle cx="196" cy="226" r=".51" fill="#0e0e0e"/>
<circle cx="196" cy="226" r=".51" fill="none" stroke="#0e0e0e" stroke-width=".23"/>
<circle cx="206.2" cy="226" r=".51" fill="#0e0e0e"/>
<circle cx="206.2" cy="226" r=".51" fill="none" stroke="#0e0e0e" stroke-width=".23"/>
<path d="M206.2 226h40.6v5.1" fill="none" stroke="#0e0e0e" stroke-width=".25"/>
<circle cx="206.2" cy="226" r=".51" fill="#0e0e0e"/>
<circle cx="206.2" cy="226" r=".51" fill="none" stroke="#0e0e0e" stroke-width=".23"/>
<circle cx="216.3" cy="226" r=".51" fill="#0e0e0e"/>
<circle cx="216.3" cy="226" r=".51" fill="none" stroke="#0e0e0e" stroke-width=".23"/>
<circle cx="226.5" cy="226" r=".51" fill="#0e0e0e"/>
<circle cx="226.5" cy="226" r=".51" fill="none" stroke="#0e0e0e" stroke-width=".23"/>
<circle cx="236.6" cy="226" r=".51" fill="#0e0e0e"/>
<circle cx="236.6" cy="226" r=".51" fill="none" stroke="#0e0e0e" stroke-width=".23"/>
<path d="M236.6 226v5.1" fill="none" stroke="#0e0e0e" stroke-width=".25"/>
<circle cx="236.6" cy="226" r=".51" fill="#0e0e0e"/>
<circle cx="236.6" cy="226" r=".51" fill="none" stroke="#0e0e0e" stroke-width=".23"/>
<path d="M226.5 226v5.1" fill="none" stroke="#0e0e0e" stroke-width=".25"/>
<circle cx="226.5" cy="226" r=".51" fill="#0e0e0e"/>
<circle cx="226.5" cy="226" r=".51" fill="none" stroke="#0e0e0e" stroke-width=".23"/>
<path d="M216.3 226v5.1" fill="none" stroke="#0e0e0e" stroke-width=".25"/>
<circle cx="216.3" cy="226" r=".51" fill="#0e0e0e"/>
<circle cx="216.3" cy="226" r=".51" fill="none" stroke="#0e0e0e" stroke-width=".23"/>
<text font-size="3.4" fill="#151515" x="319.2" y="266.7">CASES: Timing LED Board</text>
<g font-size="2.3">
<text x="36.9" y="10.9">1</text>
<text x="85.9" y="10.9">2</text>
<text x="135.2" y="10.9">3</text>
<text x="184.3" y="10.9">4</text>
<text x="233.6" y="10.9">5</text>
<text x="282.7" y="10.9">6</text>
<text x="332" y="10.9">7</text>
<text x="381.2" y="10.9">8</text>
<text x="14.9" y="43.6">A</text>
<text x="403.5" y="43.6">A</text>
<text x="294.3" y="79.5">1</text>
<text x="294.3" y="82">3</text>
<text x="302.4" y="79.5">2</text>
<text x="302.4" y="82">4</text>
<text x="294.3" y="84.5">5</text>
<text x="294.3" y="87.1">7</text>
<text x="294.3" y="89.6">9</text>
<text x="301.2" y="89.6">10</text>
<text x="302.4" y="84.5">6</text>
<text x="302.4" y="87.1">8</text>
<text x="294.3" y="92.2">11</text>
<text x="294.3" y="94.7">13</text>
<text x="301.2" y="92.2">12</text>
<text x="301.2" y="94.7">14</text>
<text x="294.3" y="97.2">15</text>
<text x="301.2" y="97.2">16</text>
<text x="14.9" y="114.1">B</text>
<text x="403.6" y="114.1">B</text>
<text x="14.9" y="184.6">C</text>
<text x="403.6" y="184.6">C</text>
<text x="73.6" y="189.9">1</text>
<text x="108" y="189.9">1</text>
<text x="118" y="189.9">2</text>
<text x="60.9" y="196" transform="rotate(-90 60.9 196)">3</text>
<text x="63.4" y="196.1" transform="rotate(-90 63.4 196.1)">2</text>
<text x="66" y="196.1" transform="rotate(-90 66 196.1)">4</text>
<text x="68.5" y="196" transform="rotate(-90 68.5 196)">5</text>
<text x="218.4" y="192.5">10</text>
<text x="229.8" y="192.5">11</text>
<text x="218.4" y="202.6">12</text>
<text x="229.8" y="202.6">13</text>
<text x="73.6" y="212.8">1</text>
<text x="102.7" y="212.8">4</text>
<text x="112.9" y="212.8">3</text>
<text x="60.9" y="218.8" transform="rotate(-90 60.9 218.8)">3</text>
<text x="63.4" y="219" transform="rotate(-90 63.4 219)">2</text>
<text x="66" y="219" transform="rotate(-90 66 219)">4</text>
<text x="68.5" y="218.9" transform="rotate(-90 68.5 218.9)">5</text>
<text x="195.5" y="226.5" transform="rotate(-90 195.5 226.5)">14</text>
<text x="73.6" y="235.7">1</text>
<text x="102.8" y="235.7">5</text>
<text x="112.9" y="235.7">6</text>
<text x="195.5" y="239.3" transform="rotate(-90 195.5 239.3)">7</text>
<text x="196.8" y="234.4" transform="rotate(-90 196.8 234.4)">G +</text>
<text x="60.9" y="241.7" transform="rotate(-90 60.9 241.7)">3</text>
<text x="63.4" y="241.8" transform="rotate(-90 63.4 241.8)">2</text>
<text x="66" y="241.8" transform="rotate(-90 66 241.8)">4</text>
<text x="68.5" y="241.7" transform="rotate(-90 68.5 241.7)">5</text>
<text x="14.9" y="255.1">D</text>
<text x="403.5" y="255.1">D</text>
<text x="73.6" y="258.5">1</text>
<text x="102.8" y="258.5">8</text>
<text x="112.9" y="258.5">9</text>
<text x="319.2" y="263.1">Title:</text>
<text x="60.9" y="264.5" transform="rotate(-90 60.9 264.5)">3</text>
<text x="63.4" y="264.7" transform="rotate(-90 63.4 264.7)">2</text>
<text x="66" y="264.7" transform="rotate(-90 66 264.7)">4</text>
<text x="68.5" y="264.6" transform="rotate(-90 68.5 264.6)">5</text>
<text x="318.7" y="272.5">Code: TICKFP</text>
<text x="356.8" y="272.5">Rev.:</text>
<text x="382.4" y="272.5">Size: A3</text>
<text x="273" y="280.6">Rev. Note: *</text>
<text x="318.7" y="277.1">Date: 06/05/2025</text>
<text x="356.8" y="277.1">Sheet: 1</text>
<text x="365.9" y="277.1">Of: 1</text>
<text x="382.4" y="276.8">Checked: Yes</text>
<text x="36.9" y="287.7">1</text>
<text x="85.9" y="287.7">2</text>
<text x="135.2" y="287.7">3</text>
<text x="184.3" y="287.7">4</text>
<text x="233.6" y="287.7">5</text>
<text x="273" y="283.7">File: L:\_PRG_24\CNR_ISTP_PR24-0008_CASES\HW\TICKFP_1_1\TICKFP_1_1.SchDoc</text>
<text x="282.7" y="287.7">6</text>
<text x="332" y="287.7">7</text>
<text x="381.2" y="287.7">8</text>
</g>
<g font-size="2.3" fill="#262626">
<text x="136.7" y="36.3">+3V3D</text>
<text x="119.8" y="61.7">LED_EXT_REF</text>
<text x="136.7" y="69.3">+3V3D</text>
<text x="277.6" y="79.5">+3V3D</text>
<text x="313.4" y="79.5">+3V3D</text>
<text x="323" y="88.3">LED_EXT_REF</text>
<text x="323" y="85.8">LED_INT_REF</text>
<text x="119.8" y="94.7">LED_INT_REF</text>
<text x="323" y="93.4">LED_LOCK</text>
<text x="323" y="90.9">LED_EK_SYNC</text>
<text x="136.7" y="101">+3V3D</text>
<text x="121.1" y="125.2">LED_LOCK</text>
<text x="136.7" y="134.1">+3V3D</text>
<text x="121.1" y="156.9">LED_EK_SYNC</text>
<text x="247.3" y="193.8">+3V3D</text>
<text x="247.3" y="203.9">+3V3D</text>
<text x="192.6" y="220.4">+3V3D</text>
</g>
<g font-size="2.3" fill="#0e0e0e">
<text x="152.8" y="49">LP1</text>
<text x="141.6" y="57.6">Green</text>
<text x="141.6" y="55.1">LD1</text>
<text x="151.6" y="60.4">LightPipe</text>
<text x="152.8" y="82">LP2</text>
<text x="141.6" y="88.1">LD2</text>
<text x="141.6" y="90.6">Green</text>
<text x="151.6" y="92.2">LightPipe</text>
<text x="292.5" y="101">HEADER 8X2</text>
<text x="152.8" y="112.5">LP3</text>
<text x="141.1" y="115.8">Green</text>
<text x="142.9" y="119.8">LD4</text>
<text x="151.6" y="122.6">LightPipe</text>
<text x="152.8" y="145.5">LP4</text>
<text x="141.6" y="152.9">Green</text>
<text x="141.6" y="150.3">LD3</text>
<text x="152.8" y="155.7">LightPipe</text>
<text x="61.4" y="184.9">CN1</text>
<text x="61.4" y="187.4">LEMO00</text>
<text x="79.4" y="196.3">D1</text>
<text x="109.1" y="195">74AC04</text>
<text x="220.9" y="197.6">74AC04</text>
<text x="61.4" y="207.7">CN2</text>
<text x="220.9" y="207.7">74AC04</text>
<text x="61.4" y="210.3">LEMO00</text>
<text x="74.1" y="210.3">ESD321</text>
<text x="350.9" y="210.3">FIX</text>
<text x="79.4" y="219.2">D2</text>
<text x="104.1" y="217.9">74AC04</text>
<text x="350.9" y="220.4">FIX</text>
<text x="194.7" y="225">74AC04</text>
<text x="61.4" y="233.1">LEMO00</text>
<text x="61.4" y="230.6">CN3</text>
<text x="74.1" y="233.1">ESD321</text>
<text x="350.9" y="230.6">FIX</text>
<text x="208.2" y="236.5">100n</text>
<text x="218.4" y="236.5">100n</text>
<text x="228.5" y="236.5">100n</text>
<text x="238.7" y="236.5">100n</text>
<text x="248.8" y="236.5">100n</text>
<text x="79.4" y="242">D3</text>
<text x="104.1" y="240.7">74AC04</text>
<text x="350.9" y="240.7">FIX</text>
<text x="61.4" y="256">LEMO00</text>
<text x="61.4" y="253.4">CN4</text>
<text x="74.1" y="256">ESD321</text>
<text x="104.1" y="263.6">74AC04</text>
<text x="79.4" y="264.9">D4</text>
<text x="292.5" y="264.6">ELAD srl</text>
<text x="292.5" y="267.4">Via Col de Rust, 11</text>
<text x="292.5" y="270">33070 Caneva</text>
<text x="292.5" y="272.5">Pordenone</text>
<text x="292.5" y="275">ITALY</text>
<text x="363.1" y="272.5">1.1</text>
<text x="74.1" y="278.8">ESD321</text>
</g>
<g font-size="2.3" fill="#4c4c4c">
<text x="176.7" y="54.1">EXT REF</text>
<text x="177.3" y="87.1">INT REF</text>
<text x="175.7" y="117.6">PLL lock</text>
<text x="176.2" y="150.6">EK SYNC</text>
</g>
<g font-size="2.2" fill="#0e0e0e">
<text x="292.5" y="75.7">J5</text>
<text x="350.9" y="202.7">FIX1</text>
<text x="350.9" y="212.9">FIX2</text>
<text x="350.9" y="223">FIX3</text>
<text x="350.9" y="233.2">FIX4</text>
</g>
<g font-size="2.2" fill="#262626">
<text x="264.6" y="85.9">EXT_TRIG_IN</text>
<text x="264.6" y="88.4">EXT_TRIG_OUT</text>
<text x="264.6" y="90.9">AUX_IN</text>
<text x="264.6" y="93.5">AUX_OUT</text>
<text x="127.4" y="190">EXT_TRIG_IN</text>
<text x="122.3" y="212.9">EXT_TRIG_OUT</text>
<text x="127.4" y="235.7">AUX_IN</text>
<text x="127.4" y="258.6">AUX_OUT</text>
</g>
<g font-size="2" fill="#0e0e0e">
<text x="141.1" y="44.2">100R</text>
<text x="141.1" y="78.5">100R</text>
<text x="141.1" y="110.3">100R</text>
<text x="141.1" y="143.3">100R</text>
<text x="87.8" y="193.3">100R</text>
<text x="100.5" y="197.9">1K</text>
<text x="237.7" y="195.9">10K</text>
<text x="237.7" y="206">10K</text>
<text x="87.8" y="216.2">10R</text>
<text x="208.2" y="234">C1</text>
<text x="218.4" y="234">C2</text>
<text x="228.5" y="234">C3</text>
<text x="238.7" y="234">C4</text>
<text x="248.8" y="234">C5</text>
<text x="87.8" y="239.1">10R</text>
<text x="100.5" y="243.6">1K</text>
<text x="87.8" y="261.9">10R</text>
</g>
<g font-size="1.8" fill="#0e0e0e">
<text x="110.9" y="187.8">U1A</text>
<text x="222.7" y="190.3">U1E</text>
<text x="222.7" y="200.5">U1F</text>
<text x="105.8" y="210.7">U1B</text>
<text x="105.8" y="233.5">U1C</text>
<text x="197.3" y="230.2">U1G</text>
<text x="105.8" y="256.4">U1D</text>
</g>
<g font-size="1.7" fill="#0e0e0e">
<text x="141.1" y="42">R1</text>
<text x="141.1" y="76.3">R2</text>
<text x="141.1" y="108">R3</text>
<text x="141.1" y="141.1">R4</text>
<text x="87.8" y="189.1">R5</text>
<text x="237.7" y="191.6">R8</text>
<text x="100.5" y="195.7">R6</text>
<text x="237.7" y="201.8">R10</text>
<text x="87.8" y="211.9">R7</text>
<text x="87.8" y="234.8">R9</text>
<text x="100.5" y="241.4">R11</text>
<text x="87.8" y="257.6">R12</text>
</g>
</svg>
